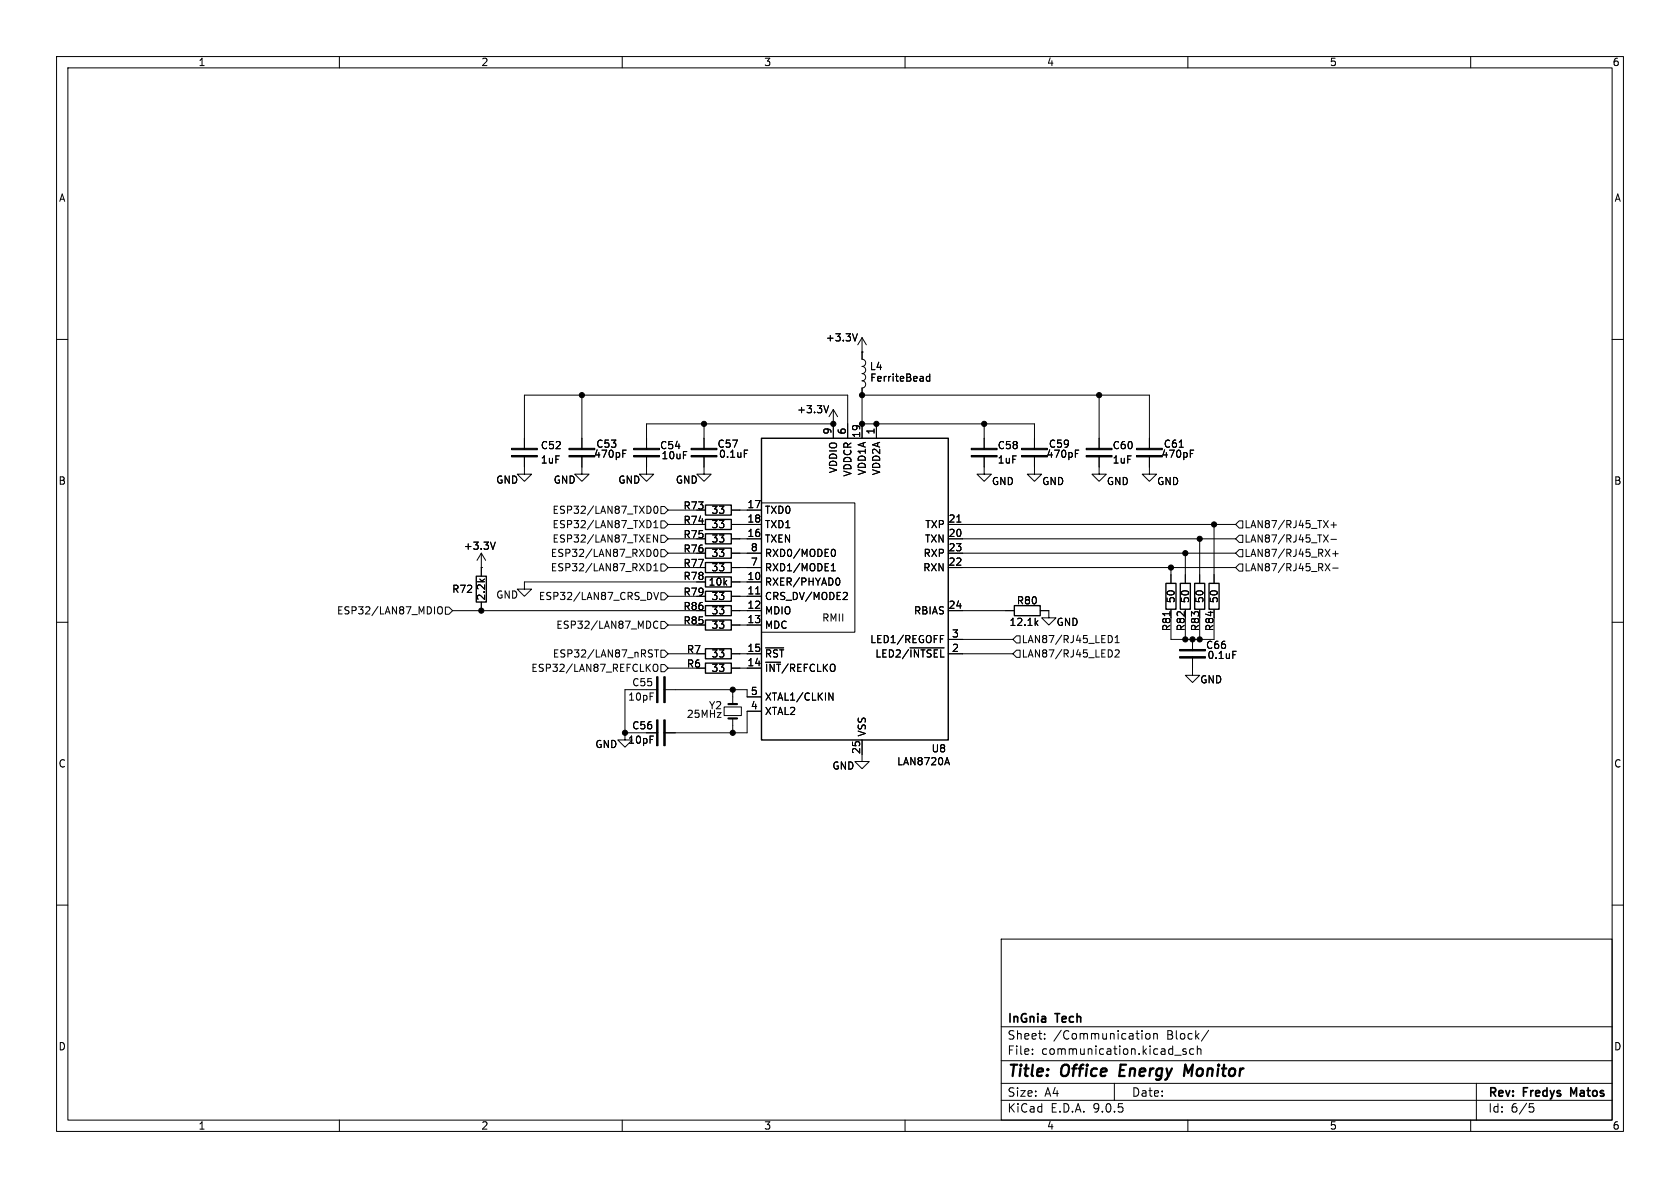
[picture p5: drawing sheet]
<svg xmlns="http://www.w3.org/2000/svg" width="297mm" height="210mm" viewBox="0 0 297 210" stroke-linecap="round" stroke-linejoin="round" font-family="sans-serif">
<g fill="none" stroke="#000" stroke-width=".18">
<path d="M10 10h277v190h-277zM12 12h273v186h-273zM60 10v2M110 10v2M160 10v2M210 10v2M260 10v2M151.6 59l-.5 1.3M152.4 59.7v3.8a.64 .64 0 0 1 .6 .6 .64 .64 0 0 1-.6 .7M152.4 59.7l-.8 1.3M152.4 59.7l.8 1.3M10 60h2"/>
<path d="M102.9 69.9v9.6M110.1 79.6h.6M124.5 74.9v4.6M131.6 79.6h.6M146.5 71.7l-.4 1.3M147.3 74.9h.1M147.3 74.9h-33v4.6M147.3 72.4v5.1M147.3 72.4l-.7 1.3M147.3 72.4l.8 1.3M149.9 77.5v-7.6h-57.2v9.6M152.4 62.2h.1"/>
<path d="M152.4 64.8a.64 .64 0 0 1 .6 .6 .64 .64 0 0 1-.6 .6 .64 .64 0 0 1 .6 .7 .64 .64 0 0 1-.6 .6 .64 .64 0 0 1 .6 .7 .64 .64 0 0 1-.6 .6v8.9M152.4 69.9h50.8v9.6M152.4 74.9h30.5v4.6M154.9 74.9v2.6M164.4 66.1v1.3M164.4 66.6l-.4-.1-.2 .3 .1 .5h.5M174 74.9v4.6M190.1 79.6h.6M194.3 69.9v9.6M208.5 79.1h.7M210.4 79.6h.6M285 60h2"/>
<path d="M85.1 97.8l-.8 1.3M85.1 97.8l.8 1.3M85.1 97.8v4M87.6 95.8l-.5 1.3M92.7 80.6v3.2h1.3l-1.3 1.3-1.3-1.3h1.3M102.9 80.6v3.2h1.2l-1.2 1.3-1.3-1.3h1.3M110.1 80.2h.4M114.3 80.6v3.2h1.3l-1.3 1.3-1.3-1.3h1.3M114.4 99.6a.64 .64 0 0 1 .7 .7 .64 .64 0 0 1-.7 .6M114.7 92a.68 .68 0 0 1 .4 .7 .68 .68 0 0 1-.4 .6M114.9 97.2l.2 .4-.2 .7M115 89.8v.6"/>
<path d="M115.6 92.4l.3-.4v1.3M115.6 93.3h.7M115.7 97.2l.2-.1a.68 .68 0 0 1 .4 .6 .68 .68 0 0 1-.4 .7l-.2-.2-.1-.3zM115.7 89.6l.2-.1a.68 .68 0 0 1 .4 .6 .68 .68 0 0 1-.4 .6l-.2-.1-.1-.3zM116.2 94.6v1.2l-.7-1.2v1.2M116.8 89.5h.7l.6 .7-.6 .6h-.7zM116.8 94.6h.7l.6 .7-.6 .6h-.7zM116.8 99.7h.7l.6 .6-.6 .7h-.7zM116.8 92.1h.7l.6 .6-.6 .6h-.7zM116.8 97.2h.7l.6 .6-.6 .6h-.7zM118.1 90.2h6.6M118.1 92.7h6.6"/>
<path d="M118.1 95.3h6.6M118.1 97.8h6.6M124.5 80.6v3.2h1.2l-1.2 1.3-1.3-1.3h1.3M129.3 90.2h5.3M129.3 92.7h5.3M129.3 95.3h5.3M129.3 97.8h5.3M134.6 88.9h16.5v22.9h-16.5M147.1 97.2l.2-.1a.68 .68 0 0 1 .4 .6 .68 .68 0 0 1-.4 .7l-.2-.1M167.6 92.7h50.8M167.6 95.3h50.8M167.6 97.8h50.8"/>
<path d="M169.2 92.3h.7M174 80.6v3.2h1.3l-1.3 1.3-1.3-1.3h1.3M182.9 80.6v3.2h1.2l-1.2 1.3-1.3-1.3h1.3M190.1 80.2h.4M194.3 80.6v3.2h1.3l-1.3 1.3-1.3-1.3h1.3M203.2 80.6v3.2h1.3l-1.3 1.3-1.3-1.3h1.3M209.5 97.8v5.3M210.4 80.2h.5M212.1 95.3v7.8M214.6 92.7v10.4M218.4 92.7l.7-.6h.6v1.2h-.6zM218.4 97.8l.7-.6h.6v1.2h-.6z"/>
<path d="M219.1 99.7h.6v1.3h-.6l-.7-.7zM219.1 94.6h.6v1.3h-.6l-.7-.6zM234 92l.8 1.3M234 94.6l.8 1.2M234.3 99.6l.8 1.3M234.3 97.1l.8 1.3M234.8 92l-.8 1.3M234.8 94.6l-.8 1.2M235.1 99.6l-.8 1.3M235.1 97.1l-.8 1.3M235.3 92.8h1M235.3 95.3h1"/>
<path d="M235.6 97.9h1M235.8 92.3v1M236.1 97.4v1M10 110h2M77.4 107.4l.3-.1a.43 .43 0 0 1 .5 .4v.4a.42 .42 0 0 1-.4 .4 .42 .42 0 0 1-.4-.4zM78.7 107.3h.7l.6 .7-.6 .6h-.7zM80 108h44.7M85.1 100.3h.1M85.1 106.5v1.5M114.9 114.9h.4M115.1 115.5l.2 .3-.2 .3M115.5 117.6l.3-.2a.43 .43 0 0 1 .5 .4v.5a.42 .42 0 0 1-.4 .4 .42 .42 0 0 1-.4-.4z"/>
<path d="M115.6 104.7l.4 1.3 .4-1.3M115.6 100.9h.7M115.6 100l.3-.4v1.3M115.7 114.9h.7M116.1 114.9v1.2M116.3 109.9a.6 .6 0 0 0-.8 .4 .6 .6 0 0 0 .6 .8l.2-.2M116.8 104.8h.7l.6 .6-.6 .6h-.7zM116.8 109.9h.7l.6 .6-.6 .6h-.7zM116.8 117.5h.7l.6 .6-.6 .6h-.7zM116.8 114.9h.7l.6 .7-.6 .6h-.7zM118.1 100.3h6.6M118.1 105.4h6.6"/>
<path d="M118.1 110.5h6.6M118.1 115.6h6.6M118.1 118.1h6.6M124.7 102.9h-32v1.2h1.3l-1.3 1.3-1.3-1.3h1.3M129.3 100.3h5.3M129.3 102.9h5.3M129.3 105.4h5.3M129.3 108h5.3M129.3 110.5h5.3M129.3 115.6h5.3M129.3 118.1h5.3M133.6 105h.7"/>
<path d="M135.4 114.5h3.1M147 100.9h.7M147 100l.3-.4v1.3M148 102.2a.68 .68 0 0 1 .5 .6 .68 .68 0 0 1-.5 .6M149.6 104.7l.2 .3-.1 .3-.7 .7h.8M160.9 114.5h6M166.2 112.9h.5M166.2 112.3h.7M167.6 100.3h50.8M167.6 108h11.7M167.6 115.6h11.5M167.6 113h11.5"/>
<path d="M179.7 112.4h.6v1.3h-.6l-.6-.7zM179.7 114.9h.6v1.3h-.6l-.6-.6zM183.1 110.1l.4 .5M183.5 109.7l-.5 .5M183.9 108h1.5v1.2h1.3l-1.3 1.3-1.3-1.3h1.3M196.2 112.3a.68 .68 0 0 1 .5 .7 .68 .68 0 0 1-.5 .6M196.4 114.9l.3 .5-.3 .7M197.1 113.6h.8M197.1 112.7l.4-.4v1.3M197.1 115l.5-.1 .3 .3-.8 .9h.8M206.8 108.1v.8M207 107.7v5.3h7.6v-5.3"/>
<path d="M207 100.3v2.8M209.5 107.7v5.3M210.8 116.1v3.3h1.3l-1.3 1.3-1.3-1.3h1.3M210.8 113v2M212.1 107.7v5.3M217.9 115.1h.7M235.6 100.4h1M285 110h2M110.5 129.5v1.3h1.3l-1.3 1.3-1.3-1.3h1.3M110.5 129.5h5.8M116.3 121.9h-5.8v7.6M117.4 121.9h14.7v1.3h2.5"/>
<path d="M128 125h3.1v1.5h-3.1zM129.5 121.9v2.6M129.5 127v2.5M134.6 125.7h-2.5v3.8h-14.7M146.5 122.5l.8 1.3v-1.3M152.4 130.8v3.8h1.3l-1.3 1.3-1.3-1.3h1.3M167.1 134.8h.6M167.4 133.9l.5 1.3M10 160h2M177 166h108v32h-108zM285 160h2M60 198v2"/>
<path d="M110 198v2M160 198v2M177 194.5h108M177 191.5h108M177 187.5h108M177 181.5h108M182.5 186.3v.1M182.5 185.5v.1M184.7 183.6v.1M184.7 182.8v.1M197 191.5v3M201.9 182.2v.1"/>
<path d="M202.7 182.8l.3-.1 .3 .3v.4l-.3 .3-.3-.1-.2-.2v-.4zM204 182.8l.2-.1 .3 .1 .1 .9M204 182.7v1M207.7 186.5h1.1M209.7 185.5l-.4-.1-.2 .2 .1 .2 .5 .2v.3h-.6M210 198v2M211 185.5l-.4-.1-.3 .3v.4l.2 .2h.5M211.7 185.5l.2-.1 .3 .1 .1 .9M211.7 184.9v1.5M213.7 182.1l-1.3 2M260 198v2M261 191.5v6.5"/>
<path d="M270.5 195.7h.4l.3 .3-.2 .5-.5 .1"/>
</g>
<path d="M278.2 193.4l-.5-1.1v1.5" fill="none" stroke="#000" stroke-width=".3"/>
<path d="M198.1 188.2l-.2 2h.9M210.9 188.2l-.9 1.4-.4-1.4-.3 2" fill="none" stroke="#000" stroke-width=".4"/>
<g fill="#000" stroke="#000" stroke-width=".18">
<path d="M90.4 79.2h4.6v.3h-4.6zM100.6 79.2h4.6v.3h-4.6zM112 79.2h4.6v.3h-4.6zM122.2 79.2h4.5v.3h-4.5zM171.7 79.2h4.6v.3h-4.6zM180.6 79.2h4.6v.3h-4.6zM192 79.2h4.6v.3h-4.6zM200.9 79.2h4.6v.3h-4.6zM90.4 80.5h4.6v.3h-4.6zM100.6 80.5h4.6v.3h-4.6zM112 80.5h4.6v.3h-4.6zM122.2 80.5h4.5v.3h-4.5z"/>
<path d="M171.7 80.5h4.6v.3h-4.6zM180.6 80.5h4.6v.3h-4.6zM192 80.5h4.6v.3h-4.6zM200.9 80.5h4.6v.3h-4.6zM116.1 119.6h.2v4.6h-.2zM117.3 119.6h.3v4.6h-.3zM208.5 116.1h4.6v.2h-4.6zM208.5 114.8h4.6v.3h-4.6zM116.1 127.3h.2v4.5h-.2zM117.3 127.3h.3v4.5h-.3z"/>
<circle cx="102.9" cy="69.9" r=".46"/>
<circle cx="124.5" cy="74.9" r=".46"/>
<circle cx="147.3" cy="74.9" r=".46"/>
<circle cx="152.4" cy="69.9" r=".46"/>
<circle cx="152.4" cy="74.9" r=".46"/>
<circle cx="154.9" cy="74.9" r=".46"/>
<circle cx="174" cy="74.9" r=".46"/>
<circle cx="194.3" cy="69.9" r=".46"/>
<circle cx="209.5" cy="97.8" r=".46"/>
<circle cx="212.1" cy="95.3" r=".46"/>
<circle cx="214.6" cy="92.7" r=".46"/>
<circle cx="85.1" cy="108" r=".46"/>
<circle cx="207" cy="100.3" r=".46"/>
<circle cx="209.5" cy="113" r=".46"/>
<circle cx="210.8" cy="113" r=".46"/>
<circle cx="212.1" cy="113" r=".46"/>
<circle cx="110.5" cy="129.5" r=".46"/>
<circle cx="129.5" cy="129.5" r=".46"/>
<circle cx="129.5" cy="121.9" r=".46"/>
</g>
<path d="M134.6 77.5h33v53.3h-33z" fill="none" stroke="#000" stroke-width=".25"/>
<g fill="none" stroke="#000" stroke-width=".24">
<path d="M124.7 99.4h4.6v1.8h-4.6zM124.7 96.9h4.6v1.8h-4.6zM124.7 89.3h4.6v1.8h-4.6zM124.7 91.8h4.6v1.8h-4.6zM124.7 94.4h4.6v1.7h-4.6zM84.2 101.9h1.8v4.5h-1.8zM124.7 102h4.6v1.8h-4.6zM124.7 104.5h4.6v1.8h-4.6zM124.7 107.1h4.6v1.7h-4.6zM124.7 109.6h4.6v1.8h-4.6zM124.7 114.7h4.6v1.8h-4.6zM124.7 117.2h4.6v1.8h-4.6z"/>
<path d="M179.3 107.1h4.6v1.7h-4.6zM206.1 103.1h1.8v4.6h-1.8zM208.7 103.1h1.7v4.6h-1.7zM211.2 103.1h1.8v4.6h-1.8zM213.7 103.1h1.8v4.6h-1.8z"/>
</g>
<path d="M128.8 124.5h1.5M128.8 127h1.5" fill="none" stroke="#000" stroke-width=".38"/>
<g font-size="2.8">
<text x="178" y="190.9">Title:</text>
<text x="187.7" y="190.9">Office</text>
<text x="198.7" y="190.9">Energy</text>
<text x="211" y="190.9">Monitor</text>
</g>
<g font-size="2.1">
<text x="178" y="184">Sheet:</text>
<text x="178" y="181.2">InGnia</text>
<text x="186.2" y="184">/Communication</text>
<text x="186.7" y="181.2">Tech</text>
<text x="206.3" y="184">Block/</text>
<text x="178" y="186.7">File:</text>
<text x="184.1" y="186.7">communication.kicad_sch</text>
<text x="178" y="196.9">KiCad</text>
<text x="178" y="194.1">Size:</text>
<text x="184.7" y="194.1">A4</text>
<text x="185.7" y="196.9">E.D.A.</text>
<text x="193.3" y="196.9">9.0.5</text>
<text x="200" y="194.1">Date:</text>
<text x="263" y="194.3">Rev:</text>
<text x="263" y="196.9">Id:</text>
<text x="267.1" y="196.9">6/5</text>
<text x="269.4" y="194.3">Fredys</text>
<text x="278.3" y="194.3">Matos</text>
</g>
<g font-size="1.8">
<text x="35" y="11.9">1</text>
<text x="85" y="11.9">2</text>
<text x="135" y="11.9">3</text>
<text x="185" y="11.9">4</text>
<text x="235" y="11.9">5</text>
<text x="285" y="11.9">6</text>
<text x="10.3" y="35.9">A</text>
<text x="285.3" y="35.9">A</text>
<text x="145.9" y="60.6">+3.3V</text>
<text x="153.7" y="65.6">L4</text>
<text x="153.7" y="67.7">FerriteBead</text>
<text x="140.8" y="73.3">+3.3V</text>
<text x="147.1" y="76.9" transform="rotate(-90 147.1 76.9)">9</text>
<text x="149.6" y="76.9" transform="rotate(-90 149.6 76.9)">6</text>
<text x="152.1" y="77.5" transform="rotate(-90 152.1 77.5)">19</text>
<text x="154.7" y="76.9" transform="rotate(-90 154.7 76.9)">1</text>
<text x="95.5" y="82.1">1uF</text>
<text x="95.5" y="79.6">C52</text>
<text x="104.9" y="81.1">470pF</text>
<text x="105.3" y="79.3">C53</text>
<text x="116.6" y="79.6">C54</text>
<text x="116.8" y="81.4">10uF</text>
<text x="126.8" y="79.3">C57</text>
<text x="127" y="81.1">0.1uF</text>
<text x="148.2" y="83.7" transform="rotate(-90 148.2 83.7)">VDDIO</text>
<text x="176.3" y="82.1">1uF</text>
<text x="176.3" y="79.6">C58</text>
<text x="184.9" y="81.1">470pF</text>
<text x="185.3" y="79.3">C59</text>
<text x="196.6" y="82.1">1uF</text>
<text x="196.6" y="79.6">C60</text>
<text x="205.2" y="81.1">470pF</text>
<text x="205.6" y="79.3">C61</text>
<text x="10.3" y="85.9">B</text>
<text x="87.6" y="85.7">GND</text>
<text x="97.8" y="85.7">GND</text>
<text x="109.2" y="85.7">GND</text>
<text x="119.4" y="85.7">GND</text>
<text x="132" y="89.9">17</text>
<text x="150.7" y="84.3" transform="rotate(-90 150.7 84.3)">VDDCR</text>
<text x="153.3" y="84.1" transform="rotate(-90 153.3 84.1)">VDD1A</text>
<text x="155.8" y="84.1" transform="rotate(-90 155.8 84.1)">VDD2A</text>
<text x="175.3" y="86">GND</text>
<text x="184.1" y="86">GND</text>
<text x="195.6" y="86">GND</text>
<text x="204.5" y="86">GND</text>
<text x="285.3" y="85.9">B</text>
<text x="97.6" y="91">ESP32/LAN87_TXD0</text>
<text x="97.6" y="93.6">ESP32/LAN87_TXD1</text>
<text x="120.7" y="90.3">R73</text>
<text x="120.7" y="92.8">R74</text>
<text x="120.7" y="95.4">R75</text>
<text x="125.7" y="91">33</text>
<text x="125.7" y="93.6">33</text>
<text x="132" y="92.5">18</text>
<text x="132" y="95">16</text>
<text x="135.1" y="91">TXD0</text>
<text x="135.1" y="93.6">TXD1</text>
<text x="163.5" y="93.6">TXP</text>
<text x="167.6" y="92.5">21</text>
<text x="167.6" y="95">20</text>
<text x="219.9" y="93.6">LAN87/RJ45_TX+</text>
<text x="81.9" y="97.4">+3.3V</text>
<text x="97.3" y="101.2">ESP32/LAN87_RXD1</text>
<text x="97.3" y="98.7">ESP32/LAN87_RXD0</text>
<text x="97.6" y="96.1">ESP32/LAN87_TXEN</text>
<text x="120.7" y="100.4">R77</text>
<text x="120.7" y="97.9">R76</text>
<text x="125.7" y="101.2">33</text>
<text x="125.7" y="98.7">33</text>
<text x="125.7" y="96.1">33</text>
<text x="132.6" y="97.5">8</text>
<text x="132.6" y="100.1">7</text>
<text x="135.1" y="96.1">TXEN</text>
<text x="135.1" y="98.7">RXD0/MODE0</text>
<text x="135.1" y="101.2">RXD1/MODE1</text>
<text x="163.1" y="101.2">RXN</text>
<text x="163.2" y="98.7">RXP</text>
<text x="163.4" y="96.1">TXN</text>
<text x="167.6" y="97.5">23</text>
<text x="167.6" y="100.1">22</text>
<text x="219.9" y="101.2">LAN87/RJ45_RX-</text>
<text x="219.9" y="98.7">LAN87/RJ45_RX+</text>
<text x="219.9" y="96.1">LAN87/RJ45_TX-</text>
<text x="79.8" y="105">R72</text>
<text x="86" y="106.3" transform="rotate(-90 86 106.3)">2.2k</text>
<text x="87.6" y="106">GND</text>
<text x="95.2" y="106.3">ESP32/LAN87_CRS_DV</text>
<text x="120.7" y="102.7">R78</text>
<text x="120.7" y="105.5">R79</text>
<text x="125.2" y="103.7">10k</text>
<text x="125.7" y="106.3">33</text>
<text x="132" y="102.6">10</text>
<text x="132" y="105.2">11</text>
<text x="132" y="107.7">12</text>
<text x="135.1" y="103.7">RXER/PHYAD0</text>
<text x="135.1" y="106.3">CRS_DV/MODE2</text>
<text x="167.6" y="107.7">24</text>
<text x="179.7" y="107">R80</text>
<text x="207.9" y="106.7" transform="rotate(-90 207.9 106.7)">50</text>
<text x="210.4" y="106.7" transform="rotate(-90 210.4 106.7)">50</text>
<text x="213" y="106.7" transform="rotate(-90 213 106.7)">50</text>
<text x="215.5" y="106.7" transform="rotate(-90 215.5 106.7)">50</text>
<text x="59.5" y="108.8">ESP32/LAN87_MDIO</text>
<text x="98.2" y="111.4">ESP32/LAN87_MDC</text>
<text x="120.7" y="108.1">R86</text>
<text x="120.7" y="110.6">R85</text>
<text x="125.7" y="108.8">33</text>
<text x="125.7" y="111.4">33</text>
<text x="132" y="110.2">13</text>
<text x="135.1" y="108.8">MDIO</text>
<text x="135.1" y="111.4">MDC</text>
<text x="145.3" y="110.1">RMII</text>
<text x="153.7" y="113.9">LED1/REGOFF</text>
<text x="161.5" y="108.8">RBIAS</text>
<text x="168.2" y="112.8">3</text>
<text x="178.4" y="110.8">12.1k</text>
<text x="180.5" y="113.9">LAN87/RJ45_LED1</text>
<text x="186.7" y="110.8">GND</text>
<text x="207.1" y="111.7" transform="rotate(-90 207.1 111.7)">R81</text>
<text x="209.7" y="111.7" transform="rotate(-90 209.7 111.7)">R82</text>
<text x="212.2" y="111.7" transform="rotate(-90 212.2 111.7)">R83</text>
<text x="214.7" y="111.7" transform="rotate(-90 214.7 111.7)">R84</text>
<text x="93.8" y="119">ESP32/LAN87_REFCLKO</text>
<text x="97.6" y="116.4">ESP32/LAN87_nRST</text>
<text x="121.3" y="115.7">R7</text>
<text x="121.3" y="118.2">R6</text>
<text x="125.7" y="116.4">33</text>
<text x="125.7" y="119">33</text>
<text x="132" y="115.3">15</text>
<text x="132" y="117.9">14</text>
<text x="135.1" y="116.4">~{RST}</text>
<text x="135.1" y="119">~{INT}/REFCLKO</text>
<text x="154.7" y="116.4">LED2/~{INTSEL}</text>
<text x="168.2" y="115.3">2</text>
<text x="180.5" y="116.4">LAN87/RJ45_LED2</text>
<text x="213.1" y="114.9">C66</text>
<text x="213.4" y="116.7">0.1uF</text>
<text x="111" y="124.1">10pF</text>
<text x="111.7" y="121.5">C55</text>
<text x="125.3" y="125.6">Y2</text>
<text x="132.6" y="122.9">5</text>
<text x="132.6" y="125.5">4</text>
<text x="135.1" y="124.1">XTAL1/CLKIN</text>
<text x="212.1" y="121">GND</text>
<text x="111" y="131.7">10pF</text>
<text x="111.7" y="129.1">C56</text>
<text x="121.3" y="127.1">25MHz</text>
<text x="135.1" y="126.6">XTAL2</text>
<text x="153.3" y="130.3" transform="rotate(-90 153.3 130.3)">VSS</text>
<text x="10.3" y="135.9">C</text>
<text x="105.2" y="132.4">GND</text>
<text x="147.1" y="136.2">GND</text>
<text x="152.1" y="133.4" transform="rotate(-90 152.1 133.4)">25</text>
<text x="158.5" y="135.5">LAN8720A</text>
<text x="164.6" y="133.2">U8</text>
<text x="285.3" y="135.9">C</text>
<text x="10.3" y="185.9">D</text>
<text x="285.3" y="185.9">D</text>
<text x="35" y="199.9">1</text>
<text x="85" y="199.9">2</text>
<text x="135" y="199.9">3</text>
<text x="185" y="199.9">4</text>
<text x="235" y="199.9">5</text>
<text x="285" y="199.9">6</text>
</g>
</svg>
